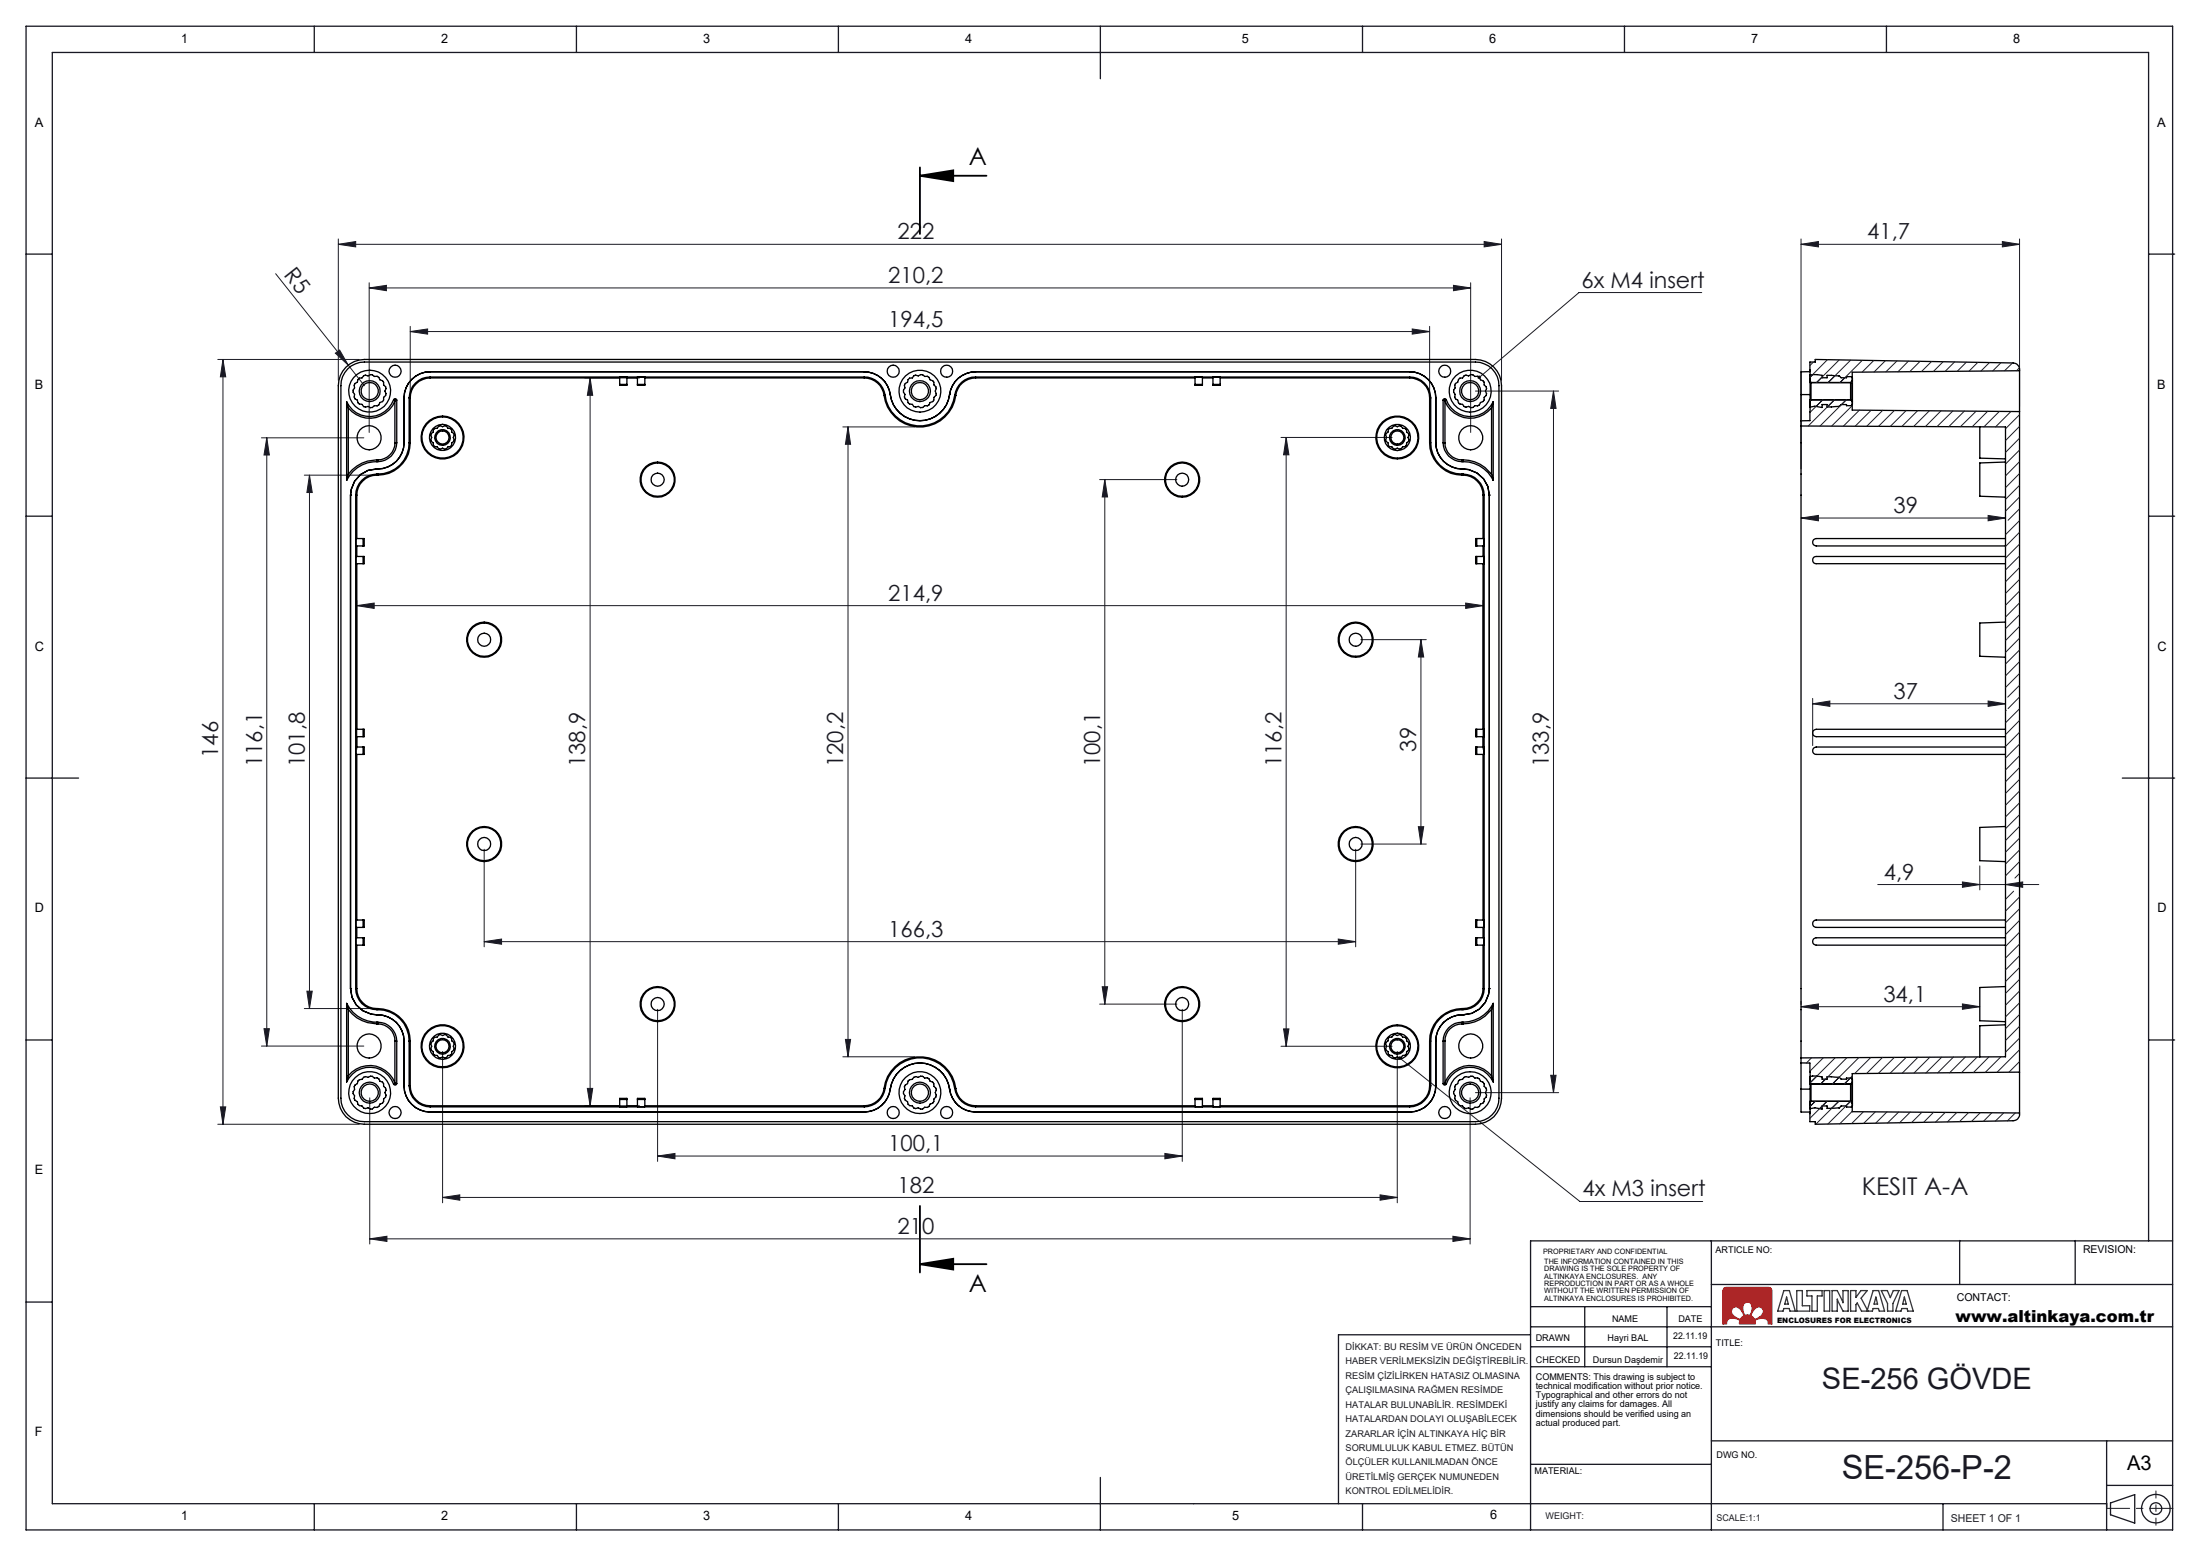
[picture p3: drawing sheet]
<svg xmlns="http://www.w3.org/2000/svg" width="420mm" height="297mm" viewBox="0 0 420 297" stroke-linecap="round" stroke-linejoin="round" font-family="sans-serif">
<path d="M329 245.8l.4-.1h8.1l.5 .2 .1 .4v6.4h-.7l-.1-.6a1.82 1.82 0 0 0-2.4-.1l.1 .7h-3.1l.1-.7a2.18 2.18 0 0 0-2.3-.1l-.2 .8h-.7v-6.4zM330.6 249.7l.4-.2a1.79 1.79 0 0 1 1.7 1.6l-.6 .7a2.35 2.35 0 0 1-1.7-1.5zM332.8 248.8l.6-.3 .5 .1a1.76 1.76 0 0 1 0 2.4h-.9a2.18 2.18 0 0 1-.2-2.2zM334.8 249.9l.9-.5 .5 .3 .3 .4a1.79 1.79 0 0 1-1.7 1.7l-.6-.7 .2-.6z" fill="none" stroke="#e13800" stroke-width=".19"/>
<g fill="none" stroke="#191924" stroke-width=".25">
<path d="M5 5h409.6v287h-409.6zM60 5v5M110 5v5M160 5v5M210 5v10M260 5v5M310 5v5M360 5v5M5 48.5h5M410 48.5h5M5 98.5h5M410 98.5h5"/>
<path d="M5 148.5h10M405 148.5h10M5 198.5h5M410 198.5h5M326.6 236.9v55.1M373.9 236.8v8.4M396 236.8v8.4M410 236.9v-226.9h-400v277h392M414.6 236.9h-122.5v55.1M5 248.5h5M292.1 254.8h-36.7v32.2M292.1 249.4h34.5"/>
<path d="M292.1 253.3h122.5M292.1 257.1h34.5M302.4 249.4v11.5M318.1 249.4v11.5M326.6 245.2h88M292.1 260.9h34.5M292.1 279.5h34.5M326.6 275h88M402 275v17M60 287v5M110 287v5M160 287v5"/>
<path d="M210 282v10M260 287v5M370.8 287v5M402 283.5h12.6"/>
</g>
<path d="M334.7 250a.98 .98 0 0 1 .9-.6 .98 .98 0 0 1 .9 .6 1.68 1.68 0 0 1-1.7 1.7l-.3-.3a.51 .51 0 0 1-.1-.9zM330.6 249.7a1.15 1.15 0 0 1 1.8 .6l.1 .2a.56 .56 0 0 1 .2 .5 .56 .56 0 0 1-.4 .5 .53 .53 0 0 1-.4 .3 .53 .53 0 0 1-.5-.3l-.5-.3a1.05 1.05 0 0 1-.3-1.5zM329 245.8l-.2 .4v6.5h.7v-.2a1.21 1.21 0 0 1 1.8-.8 .53 .53 0 0 1 .6 .6v.4h3.1v-.3a.46 .46 0 0 1 0-.5 .46 .46 0 0 1 .5-.1l.6-.2 .6 .1a.83 .83 0 0 1 .7 1h.7v-6.4l-.2-.5-.2-.1h-8.5zM332.9 248.7a.97 .97 0 0 1 1.1 .1 .97 .97 0 0 1 .3 1.1l-.1 .6a.44 .44 0 0 1-.6 .5h-.2a.45 .45 0 0 1-.5 0 .45 .45 0 0 1-.2-.5l-.1-1.1z" fill-rule="evenodd" fill="#f00"/>
<path d="M175.5 33.5h12.7M175.5 32v12.7M175.5 33.5l6.4-1v2.1zM175.5 230.2v12.7M175.5 241.3h12.7M175.5 241.3l6.4-1v2z" fill="none" stroke="#000" stroke-width=".35"/>
<g fill="none" stroke="#191924" stroke-width=".25">
<path d="M402.7 286.9l4.7-1.6v5.4l-4.7-1.6z"/>
<circle cx="411.4" cy="288" r="2.72"/>
<circle cx="411.4" cy="288" r="1.13"/>
</g>
<path d="M340.4 246.3h1.1l1.1 4h-1l-.2-.5h-1l-.1 .5h-1.1zM340.9 247.6l.3 1.3h-.6zM342.9 246.3h1v2.9h1.4v1.1h-2.4zM344.8 246.3h2.9v1.1h-.9v2.9h-1v-2.9h-1zM348.1 246.3h1v4h-1zM350.6 247.9v2.4h-1v-4h1l1.1 2.4v-2.4h1v4h-1l-1.1-2.4M356.3 250.3l1.1-4h1.1l1.1 4h-1l-.1-.5h-1.1l-.1 .5h-2.1l-.8-1.6-.2 .3v1.3h-1.1v-4h1.1v1.3l.9-1.3h1.2l-1.2 1.5 1.3 2.5M358 247.6l.3 1.3h-.7zM359 246.3h1.2l.5 1.4 .6-1.4h1.1l-1.2 2.5v1.5h-1v-1.5zM362.9 246.3h1l1.2 4h-1.1l-.1-.5h-1l-.1 .5h-1.1zM363.4 247.6l.3 1.3h-.6z" fill="none" stroke="#373737" stroke-width=".25"/>
<g fill="none" stroke="#191924" stroke-width=".19">
<path d="M52.6 52.2l13.9 17.5M64.6 46.6l3.3-.5v1zM64.6 45.6v27M64.6 46.6h221.9M70.4 55l3.3-.5v1zM70.4 54v28.5M70.4 55h210.2M277.4 54.5l3.2 .5-3.2 .5zM280.6 54v28.5M283.2 46.1l3.3 .5-3.3 .5zM286.5 45.6v27M324.7 55.8h-23.4l-19 16.2"/>
<path d="M343.7 46.6l3.3-.5v1zM343.7 45.6v43.9M343.7 46.6h41.7M382.1 46.1l3.3 .5-3.3 .5zM385.4 45.6v32M41.6 68.6h26.9M42.5 68.6l.6 3.3h-1zM42.5 68.6v146M64 67.4l.8-.6 1.7 2.9zM66.5 69.7l3 3.9M78.3 63.3l3.3-.5v1zM78.3 62.3v12.7"/>
<path d="M78.3 63.3h194.5M111.6 72.1h10.4M112.6 72.1v139M112.6 72.1l.5 3.4h-1zM269.5 62.8l3.3 .5-3.3 .5zM272.8 62.3v12.7M281.6 74.6h15.8M296.4 74.6l.5 3.4h-1zM296.4 74.6v134M49.9 83.6h19.5M50.9 83.6l.5 3.3h-1zM50.9 83.6v116.1"/>
<path d="M58.1 90.7h12.8M59.1 90.7l.5 3.3h-1zM59.1 90.7v101.8M160.8 81.5h13.8M161.8 81.5l.5 3.3h-1zM161.8 81.5v120.2M209.8 91.5h14.8M210.8 91.5l.5 3.4h-1zM210.8 91.5v100.2M244.4 83.5h21.2M245.4 83.5l.6 3.3h-1.1zM245.4 83.5v116.2"/>
<path d="M343.7 98.9l3.3-.5v1zM343.7 98.9h39M379.4 98.4l3.3 .5-3.3 .5zM68.1 115.6l3.3-.5v1zM68.1 114.6v28.4M68.1 115.6h214.9M279.7 115.1l3.3 .5-3.3 .5zM283 114.6v28.4M259.7 122.1h12.5M271.1 122.1l.6 3.3h-1zM271.1 122.1v39M345.9 134.3l3.3-.5v1z"/>
<path d="M345.9 133.3v9M345.9 134.3h36.8M379.4 133.8l3.3 .5-3.3 .5zM270.7 157.8h1l-.6 3.3zM92.4 179.7l3.3-.5v1zM92.4 162.1v18.6M92.4 179.7h166.3M255.4 179.2l3.3 .5-3.3 .5zM258.7 162.1v18.6M259.7 161.1h12.5M358.3 168.8h30.7M374.5 168.3l3.3 .5-3.3 .6z"/>
<path d="M377.8 165.3v4.6M382.7 168.8l3.3-.5v1.1zM49.9 199.7h19.5M50.4 196.4h1l-.5 3.3zM58.1 192.5h12.8M58.6 189.2h1l-.5 3.3zM125.5 192.6v29.1M161.3 198.4h1l-.5 3.3zM209.8 191.7h14.8M210.3 188.3h1l-.5 3.4zM225.6 192.6v29.1M244.4 199.7h21.2"/>
<path d="M244.9 196.4h1.1l-.6 3.3zM343.7 191.1v.6M343.7 192.2h34.1M343.7 192.2l3.3-.6v1zM374.5 191.6l3.3 .6-3.3 .4zM41.6 214.6h26.9M42.1 211.3h1l-.6 3.3zM70.6 209.5v28M84.5 200.7v28.9M111.6 211.1h10.4M112.1 207.7h1l-.5 3.4zM160.8 201.7h13.8"/>
<path d="M266.6 200.7v28.9M267.1 202l34.4 27.3h23.4M280.5 209.5v28M281.6 208.6h15.8M295.9 205.2h1l-.5 3.4zM70.6 236.5l3.2-.5v1zM70.6 236.5h209.9M84.5 228.6l3.2-.5v1zM84.5 228.6h182.1M125.5 220.7l3.3-.5v1zM125.5 220.7h100.1M222.3 220.2l3.3 .5-3.3 .5z"/>
<path d="M263.3 228.1l3.3 .5-3.3 .5zM277.2 236l3.3 .5-3.3 .5z"/>
</g>
<path d="M401.9 287.9h12.7" fill="none" stroke="#191924" stroke-width=".19" stroke-dasharray="15.2 1.3 1.3 1.3" stroke-dashoffset="10.8"/>
<path d="M411.4 284.6v6.5" fill="none" stroke="#191924" stroke-width=".19" stroke-dasharray="15.2 1.3 1.3 1.3" stroke-dashoffset="13.9"/>
<path d="M175.5 33.5l6.4-1v2.1zM175.5 241.3l6.4-1v2z" fill="#000"/>
<g fill="#191924">
<path d="M64 67.4l.8-.6 1.7 2.9z"/>
<path d="M282 71.9v.3l.3-.2-.3 .2a.34 .34 0 0 0 .5 .1 .34 .34 0 0 0 0-.5 .34 .34 0 0 0-.5 .1zM266.9 201.7l-.1 .1 .3 .2-.3-.2a.35 .35 0 0 0 .2 .5 .35 .35 0 0 0 .5-.4 .35 .35 0 0 0-.6-.2z"/>
<path d="M374.5 191.6l3.3 .6-3.3 .4zM343.7 192.2l3.3-.6v1z"/>
<path d="M68.1 115.6l3.3-.5v1zM279.7 115.1l3.3 .5-3.3 .5zM64.6 46.6l3.3-.5v1zM283.2 46.1l3.3 .5-3.3 .5zM343.7 46.6l3.3-.5v1zM382.1 46.1l3.3 .5-3.3 .5zM343.7 98.9l3.3-.5v1zM379.4 98.4l3.3 .5-3.3 .5zM345.9 134.3l3.3-.5v1zM379.4 133.8l3.3 .5-3.3 .5zM374.5 168.3l3.3 .5-3.3 .6zM382.7 168.8l3.3-.5v1.1z"/>
<path d="M70.4 55l3.3-.5v1zM277.4 54.5l3.2 .5-3.2 .5z"/>
<path d="M210.8 91.5l.5 3.4h-1zM210.3 188.3h1l-.5 3.4zM42.5 68.6l.6 3.3h-1zM42.1 211.3h1l-.6 3.3zM296.4 74.6l.5 3.4h-1zM295.9 205.2h1l-.5 3.4zM245.4 83.5l.6 3.3h-1.1zM244.9 196.4h1.1l-.6 3.3zM271.1 122.1l.6 3.3h-1zM270.7 157.8h1l-.6 3.3zM161.8 81.5l.5 3.3h-1zM161.3 198.4h1l-.5 3.3zM50.9 83.6l.5 3.3h-1zM50.4 196.4h1l-.5 3.3z"/>
<path d="M112.6 72.1l.5 3.4h-1zM112.1 207.7h1l-.5 3.4z"/>
<path d="M59.1 90.7l.5 3.3h-1zM58.6 189.2h1l-.5 3.3z"/>
<path d="M78.3 63.3l3.3-.5v1zM269.5 62.8l3.3 .5-3.3 .5z"/>
<path d="M92.4 179.7l3.3-.5v1zM255.4 179.2l3.3 .5-3.3 .5zM84.5 228.6l3.2-.5v1zM263.3 228.1l3.3 .5-3.3 .5zM70.6 236.5l3.2-.5v1zM277.2 236l3.3 .5-3.3 .5zM125.5 220.7l3.3-.5v1zM222.3 220.2l3.3 .5-3.3 .5z"/>
</g>
<g fill="none" stroke="#000" stroke-width=".25">
<path d="M66 70.1a5 5 0 0 1 3.5-1.5h212.1a5 5 0 0 1 4.9 5v136a4.9 4.9 0 0 1-4.9 5h-212.1a4.9 4.9 0 0 1-4.9-5v-136a5 5 0 0 1 1.4-3.5zM66.1 76.7l.4 1.2M66.1 76.7v15M66.4 70.4a4.6 4.6 0 0 1 3.1-1.3h212.1a4.5 4.5 0 0 1 4.4 4.5v136a4.5 4.5 0 0 1-4.4 4.5h-212.1a4.5 4.5 0 0 1-4.4-4.5v-136a4.4 4.4 0 0 1 1.3-3.2zM66.5 77.9v12.6M68.5 72.2l.6-.1 .3-.4 .3-.1 .5 .2 .7-.3 .5 .4 .6-.1 .2 .2 .3 .5 .6 .3 .1 .7 .5 .6-.3 .5 .3 .6-.1 .3-.4 .3-.1 .7-.6 .3-.3 .5-.2 .2-.6-.1-.4 .4h-.3l-.5-.2-.5 .1-.3-.1-.3-.4-.6-.1-.2-.2-.1-.5-.5-.3-.1-.3 .1-.5-.3-.4v-.4l.3-.5-.1-.5 .1-.3 .5-.2 .1-.5zM75.1 76.3a.31 .31 0 0 1 .3-.2 .31 .31 0 0 1 .3 .3M75.1 76.3a4.8 4.8 0 0 1-4.3 3.2 4.8 4.8 0 0 1-4.7-2.8M75.1 76.3l.3 .1M75.4 76.5a5.2 5.2 0 0 1-8.9 1.4M75.4 76.5v8M75.4 76.4h.3"/>
<path d="M75.4 76.4v.1M75.7 76.4v8.1M77.1 75.9h.1M77.1 75.9v8.6M78.1 75.9h.2M78.1 75.9v8.6M78.3 75.9v8.6M82.1 71a4.9 4.9 0 0 0-5 4.9M82.1 70.9a5.1 5.1 0 0 0-5 5M82.1 72.1a3.9 3.9 0 0 0-3.8 3.8M82.1 72a4 4 0 0 0-4 3.9M82.1 70.9v.1"/>
<path d="M82.1 72v.1M82.1 72.1h36.2M82.1 72h82.8M82.1 71h82.8M82.1 70.9h82.8M118.3 72h1.3v1.6h-1.3zM118.3 73.4h1.3M119.6 72.1h2M121.6 72h1.4v1.6h-1.4zM121.6 73.4h1.4M123 72.1h41.9M164.9 72.1a3.8 3.8 0 0 1 3.8 3.4"/>
<path d="M164.9 72a4 4 0 0 1 4 3.5M164.9 71a5 5 0 0 1 5 4.3M164.9 70.9a5.1 5.1 0 0 1 5 4.4M164.9 70.9v.1M164.9 72v.1M168.7 75.5a6.9 6.9 0 0 0 6.8 6 6.9 6.9 0 0 0 6.9-6M168.9 75.5a6.7 6.7 0 0 0 6.6 5.8 6.7 6.7 0 0 0 6.7-5.8M168.9 75.5h-.2M169.9 75.3a5.7 5.7 0 0 0 5.6 5 5.7 5.7 0 0 0 5.7-5M169.9 75.3h.1M173.4 72.4l.2-.2 .5-.1 .3-.4 .3-.1 .5 .2 .5-.3h.3a1.05 1.05 0 0 0 1 .4l.3 .1 .2 .5 .5 .2 .2 .2v.6l.4 .5-.1 .6 .1 .7-.4 .5v.6l-.2 .3-.5 .1-.4 .6h-.6l-.4 .4h-.4l-.5-.2-.5 .1-.3-.1-.3-.4-.6-.1-.2-.2-.1-.5-.5-.4-.1-.2 .1-.5-.3-.4v-.4l.3-.5-.1-.6 .6-.4zM181.2 75.3h.1"/>
<path d="M182.2 75.5h.2M186.2 72.1a3.8 3.8 0 0 0-3.8 3.4M186.2 72a4 4 0 0 0-4 3.5M186.2 71a4.9 4.9 0 0 0-5 4.3M186.2 70.9a5.1 5.1 0 0 0-5 4.4M186.2 70.9v.1M186.2 72v.1M186.2 72.1h41.8M186.2 72h82.8M186.2 71h82.8M186.2 70.9h82.8M228 72h1.4v1.6h-1.4z"/>
<path d="M228 73.4h1.4M229.4 72.1h2.1M231.5 72h1.3v1.6h-1.3zM231.5 73.4h1.3M232.8 72.1h36.2M269 71a4.9 4.9 0 0 1 5 4.9M269 70.9a5.1 5.1 0 0 1 5 5M269 72.1a3.9 3.9 0 0 1 3.8 3.8M269 72a4 4 0 0 1 4 3.9M269 70.9v.1M269 72v.1M272.8 75.9h.2"/>
<path d="M272.8 75.9v8.6M273 75.9v8.6M274 75.9h.1M274 75.9v8.6M275.4 76.4v8.1M275.4 76.4h.3M275.7 76.4v.1M275.7 76.5a5.2 5.2 0 0 0 8.9 1.4M275.7 76.5v8M276 76.3a4.8 4.8 0 0 0 4.3 3.2 4.8 4.8 0 0 0 4.6-2.8M276 76.3a.31 .31 0 0 0-.4-.2 .31 .31 0 0 0-.2 .3M276 76.3l-.3 .1"/>
<path d="M278.4 72.3l.7-.2 .5-.5 .6 .2 .5-.3h.3a.98 .98 0 0 0 1 .4l.3 .1 .2 .5 .5 .2 .2 .3v.5l.4 .4-.1 .7 .2 .6-.1 .3-.4 .3v.5l-.2 .3-.5 .2-.2 .5-.3 .2-.6-.1-.3 .4h-.4l-.5-.2-.4 .1-.4-.1-.3-.4-.7-.2-.2-.6-.5-.4v-.7l-.3-.4v-.4l.3-.5v-.8l.5-.2zM284.6 77.9v12.6M284.9 76.7l-.3 1.2M284.9 76.7v15M343.7 75.3v5M343.7 75.3h1.7M345.4 71.6l1.3-.1 1 .1v.5h1v-.5l2.3 .2 .3 .3h1.1v-.2h.9l.2 .2v.6M345.4 72.7l.2 .3v3.3l-.2 .4M345.4 70.9l-1.7 .1v4.3M345.4 70.7h.1M345.4 78.7h.1M345.4 73v3.3"/>
<path d="M345.4 76.3h8M345.4 76.3v4h-1.7M345.4 73h8M353.4 73v3.3M353.4 76.3v2l32 .3M353.5 76.7v.5l-.2 .2h-.9v-.2h-1.1l-.3 .4-2.3 .1v-.5h-1v.6l-1.4-.3-.9 .2M353.5 72.7l-.4 .3v3.3l.4 .4M353.5 72.7v4M385.4 70.8a1.3 1.3 0 0 0-1.3-1.5l-37.7-.7v.5h-1v3.9M385.4 70.8v7.8M385.4 78.6v126M385.4 70.8l-32 .2v2"/>
<path d="M66.5 90.5l-.4 1.2M66.9 94.5h.1M66.9 94.5v94.2M67.9 94.5h.2M67.9 94.5v94.2M68.1 94.5v8.3M71.9 90.5a4 4 0 0 0-4 4M71.9 90.7a3.9 3.9 0 0 0-3.8 3.8M71.9 89.5a5 5 0 0 0-5 5M71.9 88.1a6.3 6.3 0 0 0-5.8 3.6M71.9 87.8a6.9 6.9 0 0 0-5.4 2.7M71.9 87.8v.3"/>
<path d="M71.9 89.5h.1M71.9 90.5v.2M71.9 90.5h.2M71.9 90.7h.2M71.9 89.5h.2M71.9 88.1h.2M71.9 87.8h.2M72.1 87.8v.3M72.1 89.5h.1M72.1 90.5v.2M75.4 84.5a3.3 3.3 0 0 1-3.3 3.3M75.4 84.5h.3"/>
<path d="M75.7 84.5a3.6 3.6 0 0 1-3.6 3.6M77.1 84.5a4.9 4.9 0 0 1-5 5M77.1 84.5h.1M77.1 84.5a5.1 5.1 0 0 1-5 5M78.1 84.5a5.9 5.9 0 0 1-6 6M78.1 84.5h.2M78.3 84.5a6.2 6.2 0 0 1-6.2 6.2M82.8 81.9l.6-.2 .6-.5 .5 .3 .6-.2 .4 .4 .5 .1 .2 .7 .5 .4-.2 .6 .2 .6-.5 .4-.1 .6-.1 .1-.5 .1-.5 .5-.5-.3-.6 .3-.5-.5-.5-.1-.2-.1v-.6l-.5-.4 .2-.6-.2-.6 .5-.4zM264.9 81.9l.7-.2 .3-.4 .3-.1 .4 .3 .7-.2 .4 .4 .5 .1 .2 .7 .5 .4-.2 .6 .2 .6-.5 .4v.6l-.2 .1-.5 .1-.5 .5-.6-.3-.5 .3-.5-.5-.5-.1-.2-.1v-.6l-.5-.4 .2-.6-.2-.6 .5-.4zM272.8 84.5a6.2 6.2 0 0 0 6.2 6.2M272.8 84.5h.2M273 84.5a5.9 5.9 0 0 0 6 6"/>
<path d="M274 84.5a5.1 5.1 0 0 0 5 5M274 84.5h.1M274 84.5a4.9 4.9 0 0 0 5 5M275.4 84.5a3.6 3.6 0 0 0 3.6 3.6M275.4 84.5h.3M275.7 84.5a3.3 3.3 0 0 0 3.3 3.3M279 87.8v.3M279 89.5h.1M279 90.5v.2M279 90.5h.2M279 90.7h.2M279 89.5h.2"/>
<path d="M279 88.1h.2M279 87.8h.2M279.2 90.5a4.1 4.1 0 0 1 4 4M279.2 90.7a3.9 3.9 0 0 1 3.8 3.8M279.2 89.5a5 5 0 0 1 5 5M279.2 89.5a5.1 5.1 0 0 1 5 5M279.2 88.1a6.3 6.3 0 0 1 5.7 3.6M279.2 87.8a6.8 6.8 0 0 1 5.4 2.7M279.2 87.8v.3M279.2 89.5h.1M279.2 90.5v.2M283 94.5v8.3"/>
<path d="M283 94.5h.2M283.2 94.5v94.2M284.2 94.5h.1M284.2 94.5v94.2M284.6 90.5l.3 1.2M343.7 80.3v122.6M343.7 81.3l39 .2v120.2l-39 .2M377.8 81.5v6l4.9 .1M382.7 88.2l-4.9 .2v6.3l4.9 .2M67.9 102.8h1.6v1.4h-1.6zM67.9 106.2h1.6v1.4h-1.6zM68.1 104.2v2"/>
<path d="M68.1 107.6v31.6M69.3 106.2v1.4M69.3 102.8v1.4M281.6 106.2h1.6v1.4h-1.6zM281.6 102.8h1.6v1.4h-1.6zM281.8 106.2v1.4M281.8 102.8v1.4M283 104.2v2M283 107.6v31.6M382.7 118.7l-4.9 .2v6.4l4.9 .1M382.7 106.2h-36.1a.69 .69 0 0 0-.7 .7 .69 .69 0 0 0 .7 .7h36.1M382.7 102.8h-36.1a.71 .71 0 0 0-.7 .7 .71 .71 0 0 0 .7 .7h36.1"/>
<path d="M67.9 139.2h1.6v1.4h-1.6zM69.3 139.2v1.4M281.6 139.2h1.6v1.4h-1.6zM281.8 139.2v1.4M382.7 139.2h-36.1a.71 .71 0 0 0-.7 .7 .71 .71 0 0 0 .7 .7h36.1M67.9 142.6h1.6v1.4h-1.6zM68.1 140.6v2M68.1 144v31.6M69.3 142.6v1.4M281.6 142.6h1.6v1.4h-1.6zM281.8 142.6v1.4M283 140.6v2"/>
<path d="M283 144v31.6M382.7 157.8l-4.9 .1v6.4l4.9 .2M382.7 142.6h-36.1a.71 .71 0 0 0-.7 .7 .71 .71 0 0 0 .7 .7h36.1M67.9 179h1.6v1.4h-1.6zM67.9 175.6h1.6v1.4h-1.6zM68.1 177v2M69.3 179v1.4M69.3 175.6v1.4M281.6 179h1.6v1.4h-1.6zM281.6 175.6h1.6v1.4h-1.6zM281.8 179v1.4M281.8 175.6v1.4"/>
<path d="M283 177v2M382.7 175.6h-36.1a.71 .71 0 0 0-.7 .7 .71 .71 0 0 0 .7 .7h36.1M382.7 179h-36.1a.71 .71 0 0 0-.7 .7 .71 .71 0 0 0 .7 .7h36.1M66.1 191.5l.4 1.2M66.1 191.5a6.4 6.4 0 0 0 5.8 3.6M66.1 191.5v15M66.5 192.7a6.6 6.6 0 0 0 5.4 2.7M66.5 192.7v12.6M66.9 188.7h.1M66.9 188.7a5 5 0 0 0 5 5M67.9 188.7a4 4 0 0 0 4 4M67.9 188.7h.2"/>
<path d="M68.1 188.7a3.9 3.9 0 0 0 3.8 3.8M68.1 180.4v8.3M71.9 193.7h.1M71.9 192.7h.2M71.9 192.5v.2M71.9 195.1v.3M71.9 192.5h.2M71.9 193.7h.2M71.9 195.4h.2M71.9 195.1h.2M72.1 192.5a6.2 6.2 0 0 1 6.2 6.2M72.1 192.7a6 6 0 0 1 6 6"/>
<path d="M72.1 193.7a5 5 0 0 1 5 5M72.1 193.7h.1M72.1 193.7a4.9 4.9 0 0 1 5 5M72.1 195.4a3.3 3.3 0 0 1 3.3 3.3M72.1 195.1a3.6 3.6 0 0 1 3.6 3.6M72.1 192.5v.2M72.1 195.1v.3M75.4 198.7h.3M75.4 198.7v8M75.7 198.7v8.1M77.1 198.7v8.6M77.1 198.7h.1"/>
<path d="M78.1 198.7v8.6M78.1 198.7h.2M78.3 198.7v8.6M82.8 198.1l.6-.2 .5-.5 .6 .3 .4-.3 .6 .5 .5 .1 .2 .7 .5 .4-.2 .6 .2 .6-.5 .4-.1 .6-.6 .2-.6 .5-.4-.2-.7 .1-.4-.4-.5-.1-.2-.7-.5-.4 .2-.6-.2-.6 .5-.4zM265 198.1l.6-.2 .5-.5 .5 .3 .6-.3 .5 .5 .5 .1 .2 .7 .5 .4-.2 .6 .2 .6-.5 .4v.6l-.7 .2-.5 .5-.6-.2-.6 .1-.4-.4-.5-.1-.2-.7-.5-.4 .2-.6-.2-.6 .5-.4zM272.8 198.7h.2M272.8 198.7v8.6M273 198.7v8.6M274 198.7h.1M274 198.7v8.6M275.4 198.7h.3M275.4 198.7v8.1"/>
<path d="M275.7 198.7v8M279 192.5a6.2 6.2 0 0 0-6.2 6.2M279 192.7a6 6 0 0 0-6 6M279 193.7a5 5 0 0 0-5 5M279 193.7h.1M279 193.7a4.9 4.9 0 0 0-5 5M279 195.4a3.3 3.3 0 0 0-3.3 3.3M279 195.1a3.6 3.6 0 0 0-3.6 3.6M279 192.7h.2M279 192.5h.2M279 192.5v.2M279 195.1v.3"/>
<path d="M279 193.7h.2M279 195.4h.2M279 195.1h.2M279.2 193.7h.1M279.2 192.5v.2M279.2 195.1v.3M283 188.7a3.9 3.9 0 0 1-3.8 3.8M283 180.4v8.3M283 188.7h.2M283.2 188.7a4 4 0 0 1-4 4M284.2 188.7h.1M284.2 188.7a5.1 5.1 0 0 1-5 5"/>
<path d="M284.6 192.7a6.8 6.8 0 0 1-5.4 2.7M284.6 192.7v12.6M284.9 191.5l-.3 1.2M284.9 191.5a6.5 6.5 0 0 1-5.7 3.6M284.9 191.5v15M382.7 188.3l-4.9 .2v6.3l4.9 .2M382.7 195.6l-4.9 .2v6M66.1 206.5a4.9 4.9 0 0 1 4.7-2.8 4.9 4.9 0 0 1 4.3 3.2M66.5 205.3l-.4 1.2M66.5 205.3a5.2 5.2 0 0 1 8.9 1.4M68.3 206.3l.3-.2 .5-.1 .3-.4 .3-.1a.97 .97 0 0 0 1.1-.1h.2l.4 .4 .6-.1 .3 .2 .2 .5 .6 .3 .1 .7 .4 .3 .1 .3-.3 .6 .3 .5-.1 .3-.4 .4v.5l-.2 .3-.5 .1-.2 .5-.3 .2-.6-.1-.4 .4-.8-.2-.7 .1-.4-.5-.5-.1-.2-.1-.2-.6-.5-.3-.1-.3 .1-.5-.3-.5v-.3l.3-.4v-.8l.5-.4zM75.4 206.7v.1"/>
<path d="M75.4 206.8h.3M75.4 206.8l-.3 .1M75.7 206.8a.31 .31 0 0 1-.3 .3 .31 .31 0 0 1-.3-.2M77.1 207.3a5.1 5.1 0 0 0 5 5M77.1 207.3h.1M77.1 207.3a5 5 0 0 0 5 5M78.1 207.3a4.1 4.1 0 0 0 4 4M78.1 207.3h.2M78.3 207.3a3.9 3.9 0 0 0 3.8 3.8M82.1 212.3h.1M82.1 211.1h36.2M82.1 211.3h82.8"/>
<path d="M82.1 211.1v.2M82.1 212.3h82.8M118.3 209.7h1.3v1.5h-1.3zM118.3 209.9h1.3M119.6 211.1h2M121.6 209.7h1.4v1.5h-1.4zM121.6 209.9h1.4M123 211.1h41.9M164.9 212.3h.1M164.9 211.1v.2M168.7 207.7a3.8 3.8 0 0 1-3.8 3.4M168.7 207.7a6.9 6.9 0 0 1 6.8-6 6.9 6.9 0 0 1 6.9 6"/>
<path d="M168.7 207.7h.2M168.9 207.7a4.1 4.1 0 0 1-4 3.6M168.9 207.7a6.7 6.7 0 0 1 6.6-5.8 6.7 6.7 0 0 1 6.7 5.8M169.9 207.9a5.1 5.1 0 0 1-5 4.4M169.9 207.9a5.7 5.7 0 0 1 5.6-5 5.7 5.7 0 0 1 5.7 5M169.9 207.9h.1M173.4 206.3l.2-.2 .5-.1 .3-.4 .3-.1a1.04 1.04 0 0 0 1.1-.1l.3 .1 .4 .3h.6l.4 .6 .5 .1 .2 .3v.6l.4 .3v.3a.94 .94 0 0 0 0 1.1v.3l-.4 .4-.1 .7-.6 .2-.2 .5-.3 .1a.93 .93 0 0 0-1 .4l-.8-.2-.5 .1-.3-.1-.3-.4-.5-.1-.2-.1-.2-.6-.5-.4-.1-.2 .1-.5-.3-.5v-.3l.3-.4-.1-.6 .1-.2 .5-.4zM181.2 207.9a5.1 5.1 0 0 0 5 4.4M181.2 207.9h.1M181.2 207.9a5 5 0 0 0 5 4.4M182.2 207.7a4.1 4.1 0 0 0 4 3.6M182.2 207.7h.2"/>
<path d="M182.4 207.7a3.8 3.8 0 0 0 3.8 3.4M186.2 212.3h.1M186.2 211.1h41.8M186.2 211.3h82.8M186.2 211.1v.2M186.2 212.3h82.8M228 209.7h1.4v1.5h-1.4zM228 209.9h1.4M229.4 211.1h2.1M231.5 209.7h1.3v1.5h-1.3zM231.5 209.9h1.3M232.8 211.1h36.2"/>
<path d="M269 212.3h.1M269 211.1v.2M272.8 207.3a3.9 3.9 0 0 1-3.8 3.8M272.8 207.3h.2M273 207.3a4.1 4.1 0 0 1-4 4M274 207.3a5 5 0 0 1-5 5M274 207.3h.1M274 207.3a5.1 5.1 0 0 1-5 5M275.4 206.8a.31 .31 0 0 0 .2 .3 .31 .31 0 0 0 .4-.2M275.4 206.8h.3M275.7 206.8l.3 .1M275.7 206.7v.1"/>
<path d="M278.4 206.2l.7-.2 .3-.4 .3-.1a.97 .97 0 0 0 1.1-.1h.2l.4 .4 .5-.1 .3 .2a.98 .98 0 0 0 .8 .7l.2 .3v.5l.4 .3 .1 .4-.2 .5 .2 .5-.1 .3-.4 .4v.5l-.2 .2a.96 .96 0 0 0-.8 .7l-.2 .1a.96 .96 0 0 0-1 .4l-.8-.2-.4 .1-.4-.1-.3-.4-.7-.2-.2-.6-.5-.3v-.8l-.3-.5v-.3l.3-.4v-.8l.5-.4zM284.6 205.3l.3 1.2M284.6 205.3a5.2 5.2 0 0 0-8.9 1.4M284.9 206.5a4.9 4.9 0 0 0-4.6-2.8 4.9 4.9 0 0 0-4.3 3.2M343.7 202.9v5M343.7 207.9v4.4h1.7M343.7 207.9h1.7M343.7 202.9h1.7v4M345.4 205.5l1.3-.1 1 .2v.4h1v-.5l2.3 .1 .3 .4h1.1v-.2h.9l.2 .2v.5M345.4 206.5l.2 .4v3.3l-.2 .4M345.4 212.5h.1M345.4 204.6h.1"/>
<path d="M345.4 210.2v3.9h1v.5l37.7-.7a1.24 1.24 0 0 0 1.3-1.5M345.4 206.9v3.3M345.4 210.2h8M345.4 206.9h8M353.4 206.9v3.3M353.4 210.2v2l32 .2M353.5 210.6v.5l-.2 .2h-.9v-.2h-1.1l-.3 .4-2.3 .1v-.5h-1v.6l-1.4-.2-.9 .1M353.5 206.5l-.4 .4v3.3l.4 .4M353.5 206.5v4.1M385.4 204.6v7.8M385.4 204.6l-32 .3v2"/>
<circle cx="70.5" cy="74.7" r="4"/>
<circle cx="70.5" cy="74.7" r="1.65"/>
<circle cx="70.6" cy="74.7" r="2"/>
<circle cx="75.4" cy="70.9" r="1.15"/>
<circle cx="170.4" cy="70.9" r="1.15"/>
<circle cx="175.5" cy="74.7" r="1.65"/>
<circle cx="175.5" cy="74.7" r="4"/>
<circle cx="175.5" cy="74.7" r="2"/>
<circle cx="180.6" cy="70.8" r="1.15"/>
<circle cx="275.7" cy="70.9" r="1.14"/>
<circle cx="280.5" cy="74.7" r="2"/>
<circle cx="280.5" cy="74.7" r="4"/>
<circle cx="280.5" cy="74.7" r="1.65"/>
<circle cx="70.4" cy="83.6" r="2.3"/>
<circle cx="84.4" cy="83.5" r="1.49"/>
<circle cx="84.4" cy="83.5" r="2.5"/>
<circle cx="84.4" cy="83.5" r="1.25"/>
<circle cx="84.4" cy="83.5" r="3.9"/>
<circle cx="84.4" cy="83.5" r="4.1"/>
<circle cx="125.5" cy="91.6" r="1.25"/>
<circle cx="125.5" cy="91.5" r="3.4"/>
<circle cx="125.5" cy="91.5" r="3.2"/>
<circle cx="225.6" cy="91.6" r="1.25"/>
<circle cx="225.6" cy="91.6" r="3.3"/>
<circle cx="225.6" cy="91.5" r="3.2"/>
<circle cx="266.6" cy="83.5" r="1.5"/>
<circle cx="266.6" cy="83.5" r="2.51"/>
<circle cx="266.6" cy="83.5" r="4.1"/>
<circle cx="266.6" cy="83.5" r="3.9"/>
<circle cx="266.7" cy="83.5" r="1.25"/>
<circle cx="280.6" cy="83.6" r="2.29"/>
<circle cx="92.4" cy="122.1" r="1.25"/>
<circle cx="92.4" cy="122.1" r="3.4"/>
<circle cx="92.4" cy="122.1" r="3.2"/>
<circle cx="258.7" cy="122.1" r="1.26"/>
<circle cx="258.7" cy="122.1" r="3.2"/>
<circle cx="258.7" cy="122.1" r="3.3"/>
<circle cx="92.4" cy="161.1" r="3.2"/>
<circle cx="92.4" cy="161.1" r="3.4"/>
<circle cx="92.4" cy="161.1" r="1.25"/>
<circle cx="258.7" cy="161.1" r="3.4"/>
<circle cx="258.7" cy="161.1" r="3.2"/>
<circle cx="258.7" cy="161.1" r="1.26"/>
<circle cx="70.4" cy="199.7" r="2.3"/>
<circle cx="84.4" cy="199.7" r="1.5"/>
<circle cx="84.4" cy="199.7" r="3.9"/>
<circle cx="84.4" cy="199.7" r="2.5"/>
<circle cx="84.4" cy="199.7" r="1.25"/>
<circle cx="84.4" cy="199.7" r="4.1"/>
<circle cx="125.5" cy="191.7" r="3.2"/>
<circle cx="125.5" cy="191.7" r="3.4"/>
<circle cx="125.5" cy="191.6" r="1.25"/>
<circle cx="225.6" cy="191.7" r="3.2"/>
<circle cx="225.6" cy="191.7" r="3.4"/>
<circle cx="225.6" cy="191.6" r="1.26"/>
<circle cx="266.6" cy="199.7" r="1.51"/>
<circle cx="266.6" cy="199.7" r="1.24"/>
<circle cx="266.6" cy="199.7" r="4.1"/>
<circle cx="266.6" cy="199.7" r="2.5"/>
<circle cx="266.7" cy="199.7" r="3.9"/>
<circle cx="280.6" cy="199.7" r="2.29"/>
<circle cx="70.5" cy="208.6" r="1.65"/>
<circle cx="70.5" cy="208.5" r="4"/>
<circle cx="70.6" cy="208.6" r="2"/>
<circle cx="75.4" cy="212.4" r="1.14"/>
<circle cx="170.5" cy="212.3" r="1.15"/>
<circle cx="175.5" cy="208.6" r="1.65"/>
<circle cx="175.5" cy="208.5" r="4"/>
<circle cx="175.5" cy="208.6" r="2"/>
<circle cx="180.6" cy="212.4" r="1.16"/>
<circle cx="275.7" cy="212.4" r="1.15"/>
<circle cx="280.5" cy="208.6" r="2"/>
<circle cx="280.5" cy="208.6" r="4"/>
<circle cx="280.5" cy="208.5" r="1.65"/>
</g>
<g fill="none" stroke="#191924" stroke-width=".19">
<path d="M345.6 76.3l-.2 .2M346 69.1l-.6 .7M346.5 77.6l1.3-1.3-2.4 2.4M346.5 68.6l-.1 .2M348.7 68.6l-3.3 3.4 .5-.5M350.1 76.3l-5 5M350.9 68.7l-4.3 4.3M352.3 76.3l-5 5M353.1 68.8l-4.2 4.2M353.4 77.4l-3.9 3.9M353.4 73h.1M354.8 78.3l-3 3"/>
<path d="M355.4 68.8l-4.3 4.2M357 78.3l-3 3M357.5 68.8l-2.1 2.2M359.3 78.3l-3.1 3M359.8 68.9l-2.2 2.1M361.5 78.3l-3 3.1M362 68.9l-2.1 2.1M363.7 78.4l-3 3M364.2 68.9l-2 2.1M365.9 78.4l-3 3M366.4 69l-2 1.9M368.2 78.4l-3 3"/>
<path d="M368.6 69l-1.9 1.9M370.4 78.4l-3 3M370.8 69l-1.9 1.9M372.6 78.5l-3 2.9M373 69.1l-1.8 1.8M374.9 78.5l-3 3M375.2 69.1l-1.7 1.8M377.1 78.5l-3 3M377.4 69.2l-1.7 1.6M379.3 78.5l-3 3M379.6 69.2l-1.6 1.6M381.5 78.5l-2.9 3"/>
<path d="M381.8 69.2l-1.5 1.6M383.8 78.5l-3 3M384 69.3l-1.5 1.5M385.3 70.2l-.5 .6M385.4 79.2l-2.7 2.6M343.8 80.3l-.1 .1M385.4 81.4l-2.7 2.7M385.4 83.6l-2.7 2.8M385.4 85.9l-2.7 2.7M385.4 88.1l-2.7 2.7M385.4 90.4l-2.7 2.7M385.4 92.6l-2.7 2.7"/>
<path d="M385.4 94.9l-2.7 2.7M385.4 97.1l-2.2 2.2M385.4 99.4l-2.7 2.7M385.4 101.6l-2.7 2.7M385.4 103.9l-2.7 2.6M385.4 106.1l-2.7 2.7M385.4 108.3l-2.7 2.8M385.4 110.6l-2.7 2.7M385.4 112.8l-2.7 2.7M385.4 115.1l-2.7 2.7M385.4 117.3l-2.7 2.7M385.4 119.6l-2.7 2.7"/>
<path d="M382.8 135.6l-.1 .1M385.4 121.8l-2.7 2.7M385.4 124.1l-2.7 2.6M385.4 126.3l-2.7 2.7M385.4 128.5l-2.7 2.7M385.4 130.8l-2.3 2.3M385.4 133l-2.2 2.3M385.4 135.3l-2.7 2.7M385.4 137.5l-2.7 2.7M385.4 139.8l-2.7 2.7M385.4 142l-2.7 2.7M385.4 144.2l-2.7 2.8"/>
<path d="M385.4 146.5l-2.7 2.7M385.4 148.8l-2.7 2.6M385.4 151l-2.7 2.7M385.4 153.2l-2.7 2.7M385.4 155.5l-2.7 2.7M385.4 157.7l-2.7 2.7M385.4 160l-2.7 2.7M384.2 170.1l-1.5 1.6M385.4 162.2l-2.7 2.7M385.4 164.5l-2.7 2.7M385.4 166.7l-.9 .9M385.4 171.2l-2.7 2.7"/>
<path d="M385.4 173.5l-2.7 2.6M385.4 175.7l-2.7 2.7M385.4 177.9l-2.7 2.8M385.4 180.2l-2.7 2.7M385.4 182.4l-2.7 2.7M385.4 184.7l-2.7 2.7M385.4 186.9l-2.7 2.7M385.4 189.2l-2.7 2.7M385.4 191.4l-2.7 2.7M385.4 193.6l-2.7 2.8M385.4 195.9l-2.7 2.7M385.4 198.2l-2.7 2.6"/>
<path d="M345.7 201.9l-1 1M346.4 210.2l-1 1M347.9 201.9l-2.5 2.6M348.6 210.2l-3.2 3.3M348.8 205.5l-.1 .2M349.5 211.6l1.4-1.4-4.4 4.4M350.2 201.9l-4.8 4.8M352.2 211.1l.9-.9-4.3 4.4M352.5 201.9l-5 5 .8-.9M353.4 205.4l-1.5 1.5M353.4 212.1l-2.4 2.4M354.7 201.9l-5 5"/>
<path d="M355.6 212.2l-2.3 2.3M357 201.9l-3.1 3M357.9 212.2l-2.3 2.2M359.2 201.8l-3 3.1M360.1 212.2l-2.2 2.2M361.5 201.8l-3.1 3.1M362.3 212.3l-2.1 2M363.7 201.8l-3 3.1M364.5 212.3l-2 2M366 201.8l-3 3.1M366.7 212.3l-1.9 2M368.3 201.8l-3.1 3"/>
<path d="M369 212.3l-1.9 1.9M370.5 201.8l-3 3M371.2 212.3l-1.9 1.9M372.8 201.8l-3.1 3M373.4 212.3l-1.8 1.8M375 201.8l-3 3M375.6 212.4l-1.7 1.7M377.3 201.8l-3 2.9M377.9 212.4l-1.7 1.7M379.6 201.7l-3 3M380.1 212.4l-1.6 1.6M381.8 201.7l-3 3"/>
<path d="M382.3 212.4l-1.5 1.6M384.6 212.4l-1.6 1.6M385.4 200.4l-4.3 4.3M385.4 202.6l-2.1 2.1"/>
</g>
<text font-size="6.3" fill="#191924" x="351.5" y="282.4">SE-256-P-2</text>
<text font-size="5.6" fill="#191924" x="347.7" y="265.1">SE-256 GÖVDE</text>
<g font-size="4.7">
<text x="184.9" y="31.4">A</text>
<text x="184.9" y="246.6">A</text>
</g>
<text font-size="4.7" fill="#191924" x="355.3" y="228.1">KESIT A-A</text>
<g font-size="4.2" fill="#191924">
<text x="171.3" y="45.7">222</text>
<text x="356.3" y="45.7">41,7</text>
<text x="54.1" y="52.6" transform="rotate(52 54.1 52.6)">R5</text>
<text x="169.5" y="54">210,2</text>
<text x="301.8" y="54.9">6x M4 insert</text>
<text x="169.5" y="62.3">194,5</text>
<text x="361.3" y="98">39</text>
<text x="169.5" y="114.7">214,9</text>
<text x="361.3" y="133.4">37</text>
<text x="270.3" y="143.5" transform="rotate(-90 270.3 143.5)">39</text>
<text x="41.7" y="144.7" transform="rotate(-90 41.7 144.7)">146</text>
<text x="50" y="146.4" transform="rotate(-90 50 146.4)">116,1</text>
<text x="58.2" y="146.4" transform="rotate(-90 58.2 146.4)">101,8</text>
<text x="111.7" y="146.4" transform="rotate(-90 111.7 146.4)">138,9</text>
<text x="160.9" y="146.4" transform="rotate(-90 160.9 146.4)">120,2</text>
<text x="209.9" y="146.4" transform="rotate(-90 209.9 146.4)">100,1</text>
<text x="244.5" y="146.4" transform="rotate(-90 244.5 146.4)">116,2</text>
<text x="295.5" y="146.4" transform="rotate(-90 295.5 146.4)">133,9</text>
<text x="359.5" y="167.9">4,9</text>
<text x="169.5" y="178.8">166,3</text>
<text x="359.4" y="191.2">34,1</text>
<text x="169.5" y="219.7">100,1</text>
<text x="171.3" y="227.6">182</text>
<text x="302" y="228.4">4x M3 insert</text>
<text x="171.3" y="235.5">210</text>
</g>
<text font-size="3.9" x="405.9" y="280.6">A3</text>
<text font-size="3.2" x="373.2" y="252.4">www.altinkaya.com.tr</text>
<g font-size="2.5">
<text x="34.6" y="8.2">1</text>
<text x="84.2" y="8.2">2</text>
<text x="134.2" y="8.2">3</text>
<text x="184.2" y="8.2">4</text>
<text x="237" y="8.2">5</text>
<text x="284.2" y="8.2">6</text>
<text x="334.2" y="8.2">7</text>
<text x="384.2" y="8.2">8</text>
<text x="6.7" y="24.2">A</text>
<text x="411.7" y="24.2">A</text>
<text x="6.7" y="74.2">B</text>
<text x="411.7" y="74.2">B</text>
<text x="6.7" y="124.2">C</text>
<text x="411.7" y="124.2">C</text>
<text x="6.7" y="174.2">D</text>
<text x="411.7" y="174.2">D</text>
<text x="6.7" y="224.2">E</text>
<text x="6.7" y="274.2">F</text>
<text x="34.6" y="290.2">1</text>
<text x="84.2" y="290.2">2</text>
<text x="134.2" y="290.2">3</text>
<text x="184.2" y="290.2">4</text>
<text x="235.1" y="290.2">5</text>
<text x="284.3" y="289.9">6</text>
</g>
<g font-size="2.1">
<text x="397.5" y="239.2">REVISION:</text>
<text x="373.4" y="248.2">CONTACT:</text>
</g>
<text font-size="2.1" fill="#191924" x="372.3" y="290.6">SHEET 1 OF 1</text>
<g font-size="1.8">
<text x="327.4" y="239.2">ARTICLE NO:</text>
<text x="293" y="256">DRAWN</text>
<text x="306.8" y="256">Hayri BAL</text>
<text x="307.6" y="252.3">NAME</text>
<text x="319.3" y="255.7">22.11.19</text>
<text x="320.3" y="252.3">DATE</text>
<text x="327.4" y="256.9">TITLE:</text>
<text x="293.1" y="263.3">COMMENTS: This drawing is subject to</text>
<text x="293.1" y="260.1">CHECKED</text>
<text x="304" y="260.1">Dursun Daşdemir</text>
<text x="319.4" y="259.4">22.11.19</text>
<text x="293.1" y="265.1">technical modification without prior notice.</text>
<text x="293.1" y="266.9">Typographical and other errors do not</text>
<text x="293.1" y="268.6">justify any claims for damages. All</text>
<text x="293.1" y="270.4">dimensions should be verified using an</text>
<text x="293.1" y="272.2">actual produced part.</text>
<text x="292.8" y="281.3">MATERIAL:</text>
<text x="327.6" y="278.3">DWG NO.</text>
</g>
<g font-size="1.8" fill="#191924">
<text x="256.8" y="257.6">DİKKAT: BU RESİM VE ÜRÜN ÖNCEDEN</text>
<text x="256.8" y="260.4">HABER VERİLMEKSİZİN DEĞİŞTİREBİLİR.</text>
<text x="256.8" y="263.1">RESİM ÇİZİLİRKEN HATASIZ OLMASINA</text>
<text x="256.8" y="265.9">ÇALIŞILMASINA RAĞMEN RESİMDE</text>
<text x="256.8" y="268.7">HATALAR BULUNABİLİR. RESİMDEKİ</text>
<text x="256.8" y="271.4">HATALARDAN DOLAYI OLUŞABİLECEK</text>
<text x="256.8" y="274.2">ZARARLAR İÇİN ALTINKAYA HİÇ BİR</text>
<text x="256.8" y="277">SORUMLULUK KABUL ETMEZ. BÜTÜN</text>
<text x="256.8" y="279.7">ÖLÇÜLER KULLANILMADAN ÖNCE</text>
<text x="256.8" y="282.5">ÜRETİLMİŞ GERÇEK NUMUNEDEN</text>
<text x="256.8" y="285.2">KONTROL EDİLMELİDİR.</text>
<text x="294.9" y="289.9">WEIGHT:</text>
<text x="327.6" y="290.3">SCALE:1:1</text>
</g>
<g font-size="1.4">
<text x="294.5" y="239.3">PROPRIETARY AND CONFIDENTIAL</text>
<text x="294.7" y="241.2">THE INFORMATION CONTAINED IN THIS</text>
<text x="294.7" y="242.6">DRAWING IS THE SOLE PROPERTY OF</text>
<text x="294.7" y="244">ALTINKAYA ENCLOSURES. ANY</text>
<text x="294.7" y="245.5">REPRODUCTION IN PART OR AS A WHOLE</text>
<text x="294.7" y="246.9">WITHOUT THE WRITTEN PERMISSION OF</text>
<text x="294.7" y="248.3">ALTINKAYA ENCLOSURES IS PROHIBITED.</text>
<text x="339.1" y="252.6">ENCLOSURES FOR ELECTRONICS</text>
</g>
</svg>
